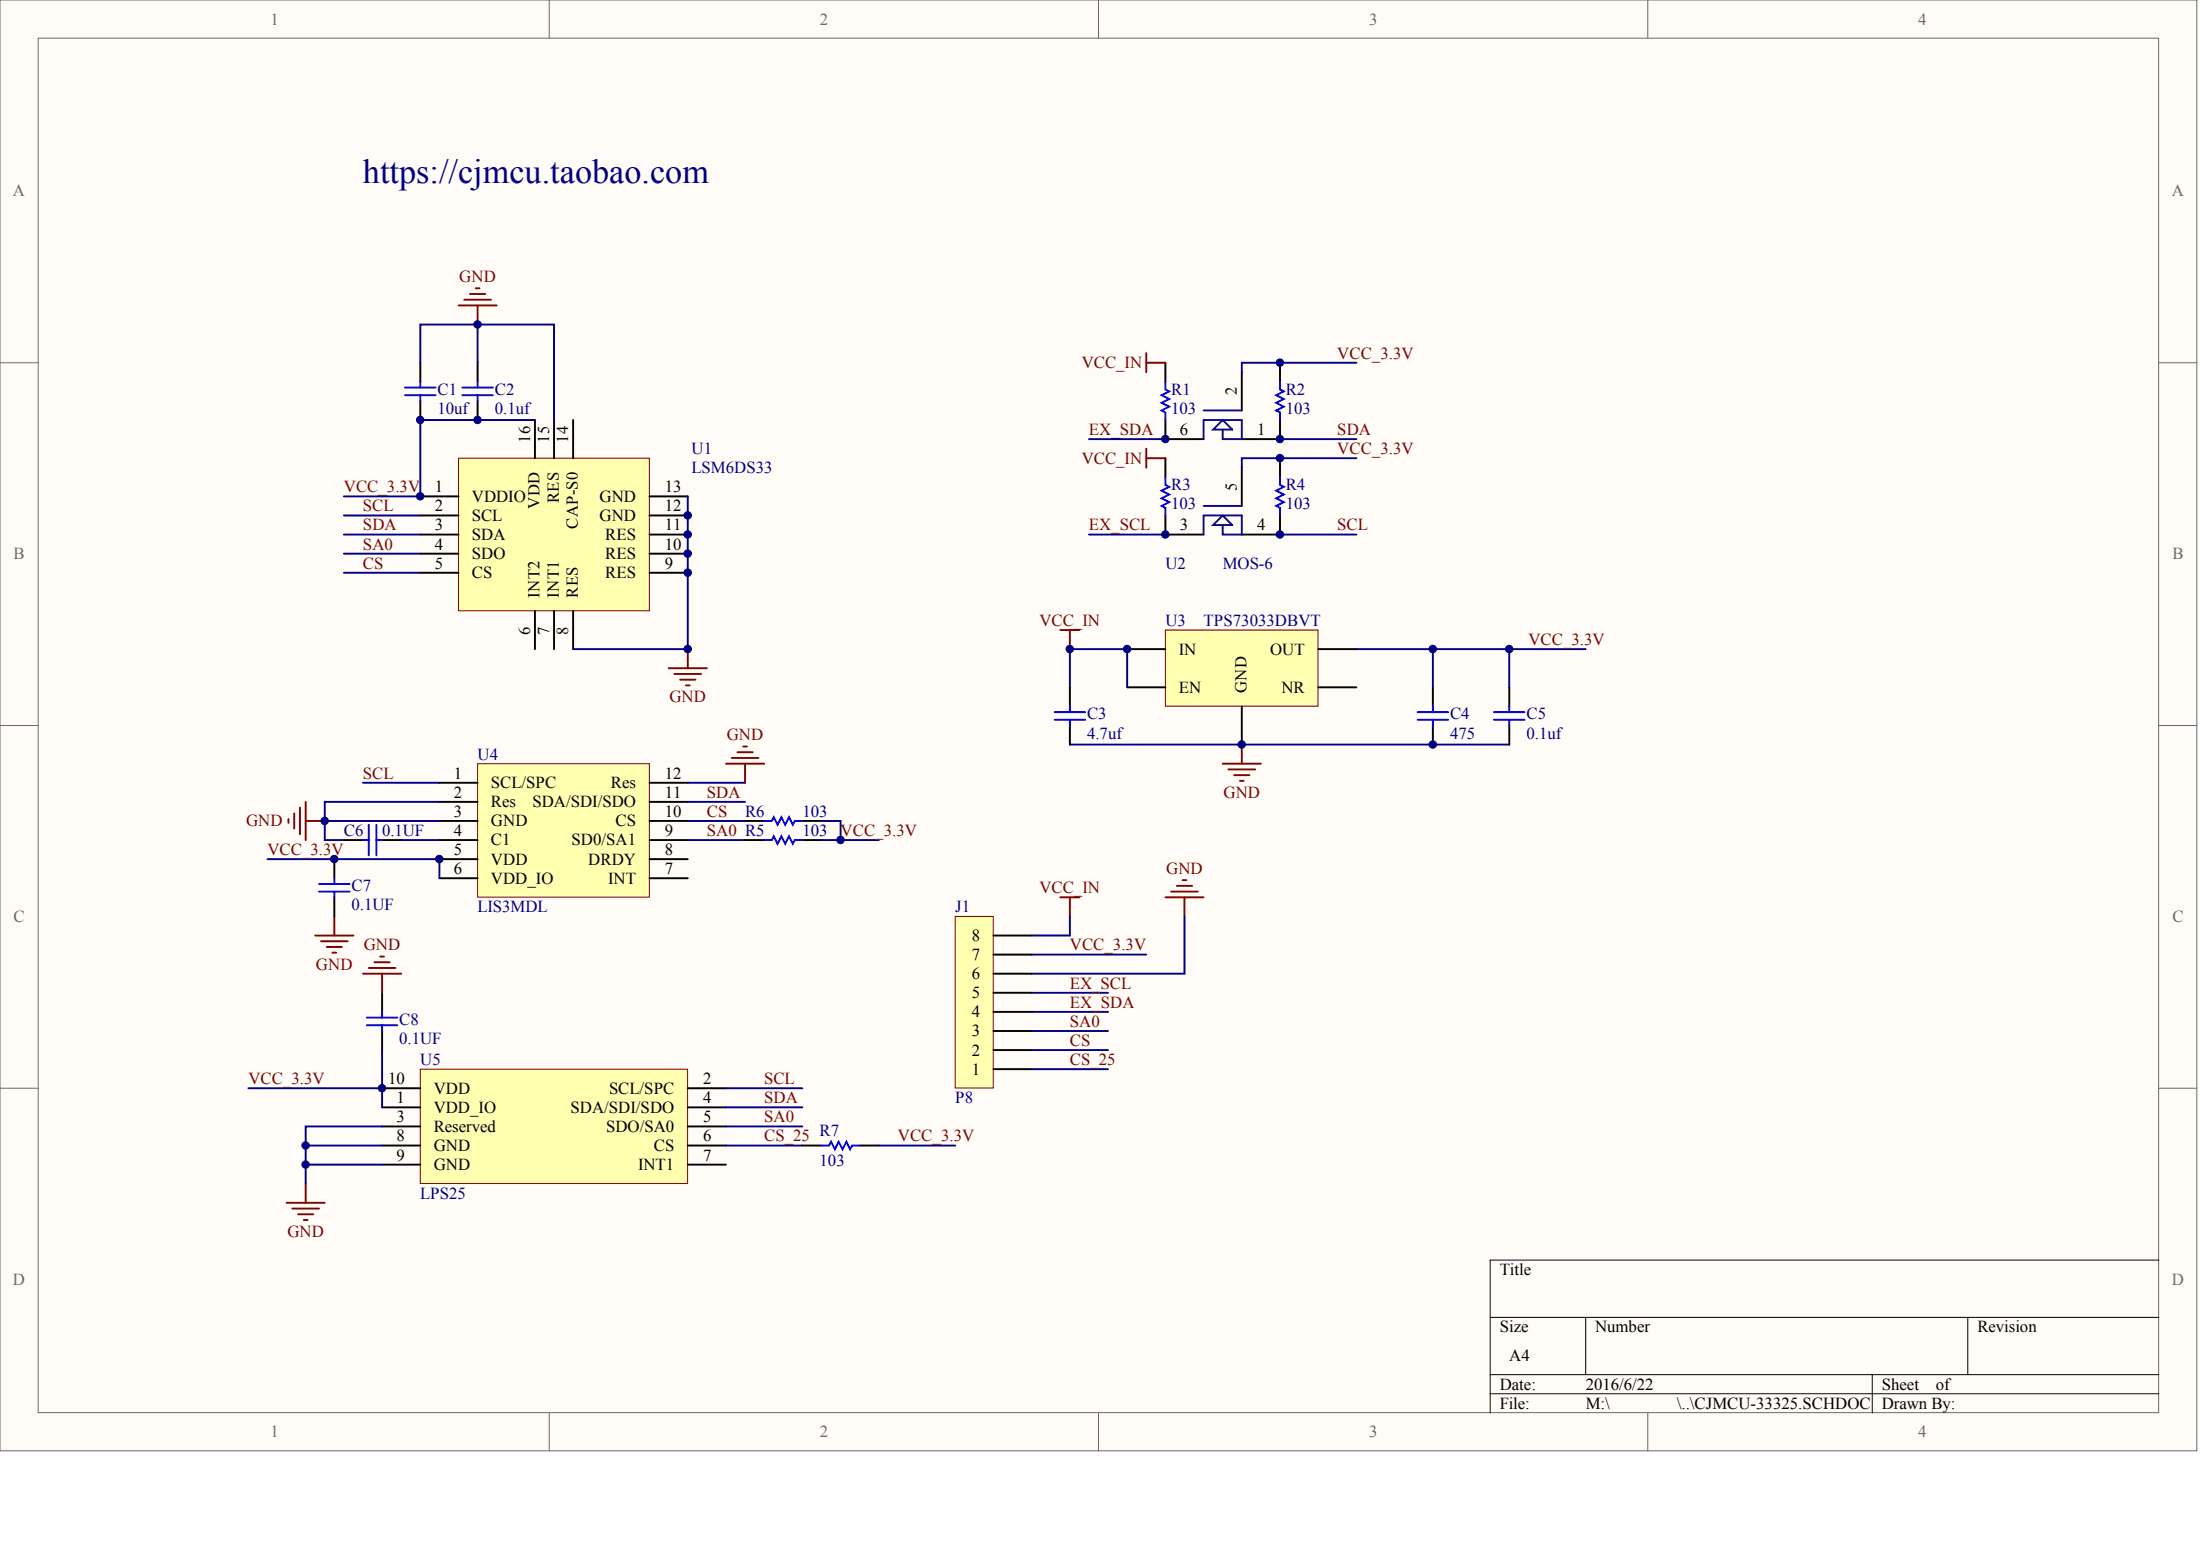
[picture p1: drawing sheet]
<svg xmlns="http://www.w3.org/2000/svg" width="840mm" height="594mm" viewBox="0 0 840 594" stroke-linecap="round" stroke-linejoin="round" font-family="sans-serif">
<g fill="#fffcf8" stroke="#696969" stroke-width=".38">
<path d="M0 0h838.4v553.6h-838.4z"/>
<path d="M14.6 14.6h809.2v524.4h-809.2z"/>
</g>
<path d="M209.6 0v14.6M419.2 0v14.6M628.9 0v14.6M0 138.4h14.6M823.9 138.4h14.6M0 276.8h14.6M823.9 276.8h14.6M0 415.2h14.6M823.9 415.2h14.6M209.6 539.1v14.5M419.2 539.1v14.5M628.9 539.1v14.5" fill="none" stroke="#696969" stroke-width=".38"/>
<path d="M823.9 480.8h-255.2v58.3M568.7 502.6h255.2M605.2 502.6v21.9M751 502.6v21.9M568.7 524.5h255.2M568.7 531.8h255.2M714.5 524.5v14.6" fill="none" stroke="#000" stroke-width=".38"/>
<path d="M175 174.8h72.8v58.2h-72.8z" fill="#ffffb0" stroke="#800000" stroke-width=".38"/>
<g fill="none" stroke="#000" stroke-width=".73">
<path d="M160.4 138.4v7.3M182.3 138.4v7.3M160.4 153v7.3M182.3 153v7.3M204.2 160.3v14.5M211.4 160.3v14.5M218.7 160.3v14.5M160.4 189.4h14.6M160.4 196.7h14.6M247.9 189.4h14.6M247.9 196.7h14.6M160.4 204h14.6"/>
<path d="M160.4 211.3h14.6M160.4 218.5h14.6M247.9 204h14.6M247.9 211.3h14.6M247.9 218.5h14.6M204.2 233.1v14.6M211.4 233.1v14.6M218.7 233.1v14.6M127.6 327.8v7.3M127.6 342.4v7.3"/>
</g>
<path d="M131.2 196.7h29.2M262.5 189.4v58.3h-43.8M131.2 204h29.2M131.2 211.3h29.2M131.2 218.5h29.2" fill="none" stroke="#000080" stroke-width=".73"/>
<g fill="none" stroke="#800000" stroke-width=".73">
<path d="M175 116.6h14.6M177.2 114.4h10.2M179.4 112.2h5.8M181.5 110h1.5M182.3 116.6v7.2M255.2 255h14.6M257.4 257.1h10.2M259.6 259.3h5.8M262.5 247.7v7.3M261.8 261.5h1.4M120.3 357h14.6M122.5 359.1h10.2"/>
<path d="M127.6 349.7v7.3M124.7 361.3h5.8M126.9 363.5h1.4"/>
</g>
<path d="M154.6 150.8h11.6M154.6 147.9h11.6M160.4 145.7v2.2M160.4 150.8v2.2M176.4 150.8h11.7M176.4 147.9h11.7M182.3 145.7v2.2M182.3 150.8v2.2M121.8 337.3h11.6M127.6 335.1v2.2M121.8 340.2h11.6M127.6 340.2v2.2" fill="none" stroke="#00f" stroke-width=".73"/>
<path d="M182.3 291.4h65.5v50.9h-65.5z" fill="#ffffb0" stroke="#800000" stroke-width=".38"/>
<g fill="none" stroke="#000" stroke-width=".73">
<path d="M167.7 298.7h14.6M247.9 298.7h14.6M167.7 306h14.6M167.7 313.2h14.6M247.9 306h14.6M247.9 313.2h14.6M131.2 320.5h7.3M145.8 320.5h7.3M167.7 320.5h14.6M167.7 327.8h14.6M167.7 335.1h14.6M247.9 320.5h14.6"/>
<path d="M247.9 327.8h14.6M247.9 335.1h14.6"/>
</g>
<path d="M138.5 298.7h29.2M262.5 298.7h21.9M167.7 313.2h-43.8v7.3h7.3M167.7 306h-43.8v7.2M262.5 313.2h21.9M262.5 306h21.9M153.1 320.5h14.6M262.5 320.5h21.9" fill="none" stroke="#000080" stroke-width=".73"/>
<path d="M277.1 291.4h14.5M279.3 289.2h10.2M281.4 287h5.9M283.6 284.8h1.5M284.4 291.4v7.3M110.1 312.5v1.5M112.3 310.3v5.9M114.5 308.1v10.2M116.7 306v14.5M116.7 313.2h7.2" fill="none" stroke="#800000" stroke-width=".73"/>
<path d="M140.7 314.7v11.7M143.6 314.7v11.7M138.5 320.5h2.2M143.6 320.5h2.2" fill="none" stroke="#00f" stroke-width=".73"/>
<path d="M160.4 407.9h102v43.7h-102z" fill="#ffffb0" stroke="#800000" stroke-width=".38"/>
<path d="M145.8 415.2h14.6M262.5 415.2h14.6M145.8 422.5h14.6M145.8 429.8h14.6M145.8 437.1h14.6M262.5 422.5h14.6M262.5 429.8h14.6M262.5 437.1h14.6M145.8 444.4h14.6M262.5 444.4h14.6" fill="none" stroke="#000" stroke-width=".73"/>
<path d="M109.4 458.9h14.5M116.7 451.7v7.2M111.6 461.1h10.2M113.7 463.3h5.9M115.9 465.5h1.5" fill="none" stroke="#800000" stroke-width=".73"/>
<path d="M277.1 415.2h29.1M145.8 437.1h-29.1v14.6M145.8 429.8h-29.1v7.3M277.1 429.8h29.1M277.1 437.1h29.1M277.1 422.5h29.1M116.7 444.4h29.1" fill="none" stroke="#000080" stroke-width=".73"/>
<path d="M444.8 240.4h58.2v29.1h-58.2z" fill="#ffffb0" stroke="#800000" stroke-width=".38"/>
<g fill="none" stroke="#000" stroke-width=".73">
<path d="M444.8 138.4v7.3M488.5 138.4v7.3M473.9 142v14.6M444.8 160.3v7.2h14.5M444.8 174.8v7.3M473.9 178.5v14.5M488.5 160.3v7.2h-14.6M488.5 174.8v7.3M444.8 196.7v7.3h14.5M488.5 196.7v7.3h-14.6M430.2 247.7h14.6M503.1 247.7h14.6"/>
<path d="M408.3 262.2v7.3M408.3 276.8v7.3M430.2 262.2h14.6M473.9 269.5v14.6M503.1 262.2h14.6M546.8 262.2v7.3M546.8 276.8v7.3M576 262.2v7.3M576 276.8v7.3M284.4 313.2h7.2M306.2 313.2h7.3M284.4 320.5h7.2"/>
<path d="M306.2 320.5h7.3M145.8 378.8v7.3M145.8 393.4v7.3M306.2 437.1h7.3M328.1 437.1h7.3"/>
</g>
<g fill="none" stroke="#800000" stroke-width=".73">
<path d="M437.5 134.8v7.2M437.5 138.4h7.3M437.5 171.2v7.3M437.5 174.8h7.3M404.7 240.4h7.3M408.3 240.4v7.3M466.6 291.4h14.6M468.8 293.6h10.2M471 295.8h5.8M473.2 297.9h1.5M473.9 284.1v7.3M449.1 338h5.9"/>
<path d="M451.3 335.8h1.5M404.7 342.4h7.3M408.3 342.4v7.3M444.8 342.4h14.5M446.9 340.2h10.3M452.1 342.4v7.3M138.5 371.5h14.6M140.7 369.3h10.2M142.9 367.1h5.8M145.1 365h1.5M145.8 371.5v7.3"/>
</g>
<g fill="none" stroke="#000080" stroke-width=".73">
<path d="M160.4 138.4v-14.6h21.9v14.6M182.3 123.8h29.1v36.5M517.7 138.4h-43.8v3.6M204.2 160.3h-43.8v29.1h-29.2M415.6 167.5h29.2M488.5 167.5h29.2M517.7 174.8h-43.8v3.7M415.6 204h29.2M488.5 204h29.2M517.7 247.7h87.5M546.8 247.7v14.5M576 247.7v14.5"/>
<path d="M408.3 262.2v-14.5h21.9v14.5M408.3 284.1h167.7M313.5 313.2h7.3v7.3M102.1 327.8h65.6v7.3M313.5 320.5h21.9M408.3 349.7v7.3h-14.6M452.1 349.7v21.8h-58.4M393.7 364.2h43.8M393.7 378.8h29.2M393.7 386.1h29.2M393.7 393.4h29.2M94.8 415.2h51v7.3"/>
<path d="M145.8 400.7v14.5M335.4 437.1h29.2"/>
</g>
<g fill="none" stroke="#00f" stroke-width=".73">
<path d="M444.8 145.7v2.9l1.4 .7-2.9 1.5 2.9 1.4-2.9 1.5 2.9 1.5-2.9 1.4 1.5 .7v3M488.5 145.7v2.9l1.5 .7-3 1.5 3 1.4-3 1.5 3 1.5-3 1.4 1.5 .7v3M444.8 182.1v2.9l1.4 .8-2.9 1.4 2.9 1.5-2.9 1.4 2.9 1.5-2.9 1.4 1.5 .8v2.9M488.5 182.1v2.9l1.5 .8-3 1.4 3 1.5-3 1.4 3 1.5-3 1.4 1.5 .8v2.9M402.5 274.6h11.6M402.5 271.7h11.6M408.3 269.5v2.2M408.3 274.6v2.2M541 274.6h11.7M541 271.7h11.7M546.8 269.5v2.2M546.8 274.6v2.2"/>
<path d="M570.2 274.6h11.6M570.2 271.7h11.6M576 269.5v2.2M576 274.6v2.2M291.6 313.2h3l.7-1.4 1.5 2.9 1.4-2.9 1.5 2.9 1.4-2.9 1.5 2.9 .7-1.5h2.9M291.6 320.5h3l.7-1.4 1.5 2.9 1.4-2.9 1.5 2.9 1.4-2.9 1.5 2.9 .7-1.5h2.9M140 388.3h11.7M140 391.2h11.7M145.8 386.1v2.2M145.8 391.2v2.2M313.5 437.1h2.9l.8-1.5 1.4 2.9 1.5-2.9 1.4 2.9 1.5-2.9 1.5 2.9 .7-1.4h2.9"/>
</g>
<path d="M459.3 156.6h14.6M463 163.9l3.6-3.6 3.7 3.6zM466.6 163.9v3.6h7.3v-7.2h-14.6v7.2M459.3 193h14.6M463 200.3l3.6-3.6 3.7 3.6zM466.6 200.3v3.7h7.3v-7.3h-14.6v7.3" fill="none" stroke="#11037f" stroke-width=".73"/>
<path d="M364.6 349.7h14.5v65.5h-14.5z" fill="#ffffb0" stroke="#800000" stroke-width=".38"/>
<path d="M379.1 357h14.6M379.1 378.8h14.6M379.1 371.5h14.6M379.1 364.2h14.6M379.1 393.4h14.6M379.1 386.1h14.6M379.1 407.9h14.6M379.1 400.7h14.6" fill="none" stroke="#000" stroke-width=".73"/>
<path d="M393.7 400.7h29.2M393.7 407.9h29.2" fill="none" stroke="#000080" stroke-width=".73"/>
<g fill="#000080" stroke="#000080" stroke-width=".38">
<circle cx="116.6" cy="444.3" r="1.42"/>
<circle cx="116.6" cy="437" r="1.42"/>
<circle cx="123.9" cy="313.2" r="1.42"/>
<circle cx="127.6" cy="327.8" r="1.42"/>
<circle cx="145.8" cy="415.2" r="1.42"/>
<circle cx="160.4" cy="189.4" r="1.42"/>
<circle cx="160.4" cy="160.2" r="1.42"/>
<circle cx="167.7" cy="327.8" r="1.42"/>
<circle cx="182.2" cy="160.2" r="1.42"/>
<circle cx="182.2" cy="123.8" r="1.42"/>
<circle cx="262.4" cy="247.6" r="1.42"/>
<circle cx="262.4" cy="218.5" r="1.42"/>
<circle cx="262.4" cy="211.2" r="1.42"/>
<circle cx="262.4" cy="203.9" r="1.42"/>
<circle cx="262.4" cy="196.6" r="1.42"/>
<circle cx="320.8" cy="320.5" r="1.42"/>
<circle cx="408.3" cy="247.6" r="1.42"/>
<circle cx="430.1" cy="247.6" r="1.42"/>
<circle cx="444.7" cy="203.9" r="1.42"/>
<circle cx="444.7" cy="167.5" r="1.42"/>
<circle cx="473.9" cy="284.1" r="1.42"/>
<circle cx="488.5" cy="203.9" r="1.42"/>
<circle cx="488.5" cy="174.8" r="1.42"/>
<circle cx="488.5" cy="167.5" r="1.42"/>
<circle cx="488.5" cy="138.4" r="1.42"/>
<circle cx="546.8" cy="284.1" r="1.42"/>
<circle cx="546.8" cy="247.6" r="1.42"/>
<circle cx="576" cy="247.6" r="1.42"/>
</g>
<text font-size="13" fill="#000080" x="138.5" y="69.9">https://cjmcu.taobao.com</text>
<g font-size="6.4" fill="#696969">
<text x="103.2" y="9.3">1</text>
<text x="312.9" y="9.3">2</text>
<text x="522.5" y="9.3">3</text>
<text x="732.1" y="9.3">4</text>
<text x="5" y="74.9">A</text>
<text x="828.9" y="74.9">A</text>
<text x="5.2" y="213.3">B</text>
<text x="829.1" y="213.3">B</text>
<text x="5.2" y="351.7">C</text>
<text x="829.1" y="351.7">C</text>
<text x="5" y="490.1">D</text>
<text x="828.9" y="490.1">D</text>
<text x="103.2" y="548.4">1</text>
<text x="312.9" y="548.4">2</text>
<text x="522.5" y="548.4">3</text>
<text x="732.1" y="548.4">4</text>
</g>
<g font-size="6.4" fill="#800000">
<text x="175.3" y="107.7">GND</text>
<text x="510.4" y="136.8">VCC_3.3V</text>
<text x="412.8" y="140.5">VCC_IN</text>
<text x="415.6" y="166">EX_SDA</text>
<text x="510.4" y="166">SDA</text>
<text x="510.4" y="173.3">VCC_3.3V</text>
<text x="412.8" y="176.9">VCC_IN</text>
<text x="131.2" y="187.8">VCC_3.3V</text>
<text x="138.5" y="195.1">SCL</text>
<text x="138.5" y="202.4">SDA</text>
<text x="415.6" y="202.4">EX_SCL</text>
<text x="510.4" y="202.4">SCL</text>
<text x="138.5" y="209.7">SA0</text>
<text x="138.5" y="217">CS</text>
<text x="396.7" y="238.8">VCC_IN</text>
<text x="583.3" y="246.1">VCC_3.3V</text>
<text x="255.5" y="268">GND</text>
<text x="277.4" y="282.5">GND</text>
<text x="138.5" y="297.1">SCL</text>
<text x="269.8" y="304.4">SDA</text>
<text x="466.9" y="304.4">GND</text>
<text x="269.8" y="311.7">CS</text>
<text x="93.9" y="315.3">GND</text>
<text x="269.8" y="319">SA0 R5</text>
<text x="320.8" y="319">VCC_3.3V</text>
<text x="102.1" y="326.2">VCC_3.3V</text>
<text x="445.1" y="333.5">GND</text>
<text x="396.7" y="340.8">VCC_IN</text>
<text x="138.8" y="362.7">GND</text>
<text x="408.3" y="362.7">VCC_3.3V</text>
<text x="120.6" y="369.9">GND</text>
<text x="408.3" y="377.2">EX_SCL</text>
<text x="408.3" y="384.5">EX_SDA</text>
<text x="408.3" y="391.8">SA0</text>
<text x="408.3" y="399.1">CS</text>
<text x="408.3" y="406.4">CS_25</text>
<text x="94.8" y="413.7">VCC_3.3V</text>
<text x="291.6" y="413.7">SCL</text>
<text x="291.6" y="420.9">SDA</text>
<text x="291.6" y="428.2">SA0</text>
<text x="291.6" y="435.5">CS_25</text>
<text x="342.7" y="435.5">VCC_3.3V</text>
<text x="109.7" y="471.9">GND</text>
</g>
<g font-size="6.4" fill="#000080">
<text x="167" y="150.7">C1</text>
<text x="188.8" y="150.7">C2</text>
<text x="446.9" y="150.7">R1</text>
<text x="490.7" y="150.7">R2</text>
<text x="167" y="158">10uf</text>
<text x="188.8" y="158">0.1uf</text>
<text x="446.9" y="158">103</text>
<text x="490.7" y="158">103</text>
<text x="263.9" y="173.3">U1</text>
<text x="263.9" y="180.5">LSM6DS33</text>
<text x="446.9" y="187.1">R3</text>
<text x="490.7" y="187.1">R4</text>
<text x="446.9" y="194.4">103</text>
<text x="490.7" y="194.4">103</text>
<text x="444.8" y="217">U2</text>
<text x="466.6" y="217">MOS-6</text>
<text x="444.8" y="238.8">U3</text>
<text x="459.3" y="238.8">TPS73033DBVT</text>
<text x="414.9" y="274.5">C3</text>
<text x="553.4" y="274.5">C4</text>
<text x="582.6" y="274.5">C5</text>
<text x="414.9" y="281.8">4.7uf</text>
<text x="553.4" y="281.8">475</text>
<text x="582.6" y="281.8">0.1uf</text>
<text x="182.3" y="289.8">U4</text>
<text x="284.4" y="311.7">R6</text>
<text x="306.2" y="311.7">103</text>
<text x="131.2" y="319">C6</text>
<text x="145.8" y="319">0.1UF</text>
<text x="306.2" y="319">103</text>
<text x="134.2" y="340.1">C7</text>
<text x="134.2" y="347.4">0.1UF</text>
<text x="182.3" y="348.1">LIS3MDL</text>
<text x="364.6" y="348.1">J1</text>
<text x="152.4" y="391.1">C8</text>
<text x="152.4" y="398.4">0.1UF</text>
<text x="160.4" y="406.4">U5</text>
<text x="364.6" y="420.9">P8</text>
<text x="312.8" y="433.3">R7</text>
<text x="312.8" y="445">103</text>
<text x="160.4" y="457.4">LPS25</text>
</g>
<g font-size="6.4">
<text x="450.3" y="166">6</text>
<text x="479.8" y="166">1</text>
<text x="165.9" y="187.8">1</text>
<text x="180.1" y="191.5">VDDIO</text>
<text x="228.8" y="191.5">GND</text>
<text x="253.7" y="187.8">13</text>
<text x="165.9" y="195.1">2</text>
<text x="253.7" y="195.1">12</text>
<text x="165.9" y="202.4">3</text>
<text x="180.1" y="198.8">SCL</text>
<text x="228.8" y="198.8">GND</text>
<text x="253.7" y="202.4">11</text>
<text x="450.3" y="202.4">3</text>
<text x="479.8" y="202.4">4</text>
<text x="165.9" y="209.7">4</text>
<text x="180.1" y="206">SDA</text>
<text x="231" y="206">RES</text>
<text x="253.7" y="209.7">10</text>
<text x="180.1" y="213.3">SDO</text>
<text x="231" y="213.3">RES</text>
<text x="165.9" y="217">5</text>
<text x="180.1" y="220.6">CS</text>
<text x="231" y="220.6">RES</text>
<text x="253.7" y="217">9</text>
<text x="449.9" y="249.7">IN</text>
<text x="484.7" y="249.7">OUT</text>
<text x="449.9" y="264.3">EN</text>
<text x="489" y="264.3">NR</text>
<text x="173.2" y="297.1">1</text>
<text x="253.7" y="297.1">12</text>
<text x="173.2" y="304.4">2</text>
<text x="187.4" y="300.7">SCL/SPC</text>
<text x="233.2" y="300.7">Res</text>
<text x="253.7" y="304.4">11</text>
<text x="173.2" y="311.7">3</text>
<text x="187.4" y="308">Res</text>
<text x="203.2" y="308">SDA/SDI/SDO</text>
<text x="253.7" y="311.7">10</text>
<text x="187.4" y="315.3">GND</text>
<text x="234.9" y="315.3">CS</text>
<text x="173.2" y="319">4</text>
<text x="187.4" y="322.6">C1</text>
<text x="218.2" y="322.6">SD0/SA1</text>
<text x="253.7" y="319">9</text>
<text x="173.2" y="326.2">5</text>
<text x="187.4" y="329.9">VDD</text>
<text x="224.5" y="329.9">DRDY</text>
<text x="253.7" y="326.2">8</text>
<text x="173.2" y="333.5">6</text>
<text x="253.7" y="333.5">7</text>
<text x="187.4" y="337.2">VDD_IO</text>
<text x="232.2" y="337.2">INT</text>
<text x="370.8" y="359">8</text>
<text x="370.8" y="366.3">7</text>
<text x="370.8" y="373.6">6</text>
<text x="370.8" y="380.9">5</text>
<text x="370.8" y="388.2">4</text>
<text x="370.8" y="395.4">3</text>
<text x="370.8" y="402.7">2</text>
<text x="148.2" y="413.7">10</text>
<text x="268.3" y="413.7">2</text>
<text x="370.8" y="410">1</text>
<text x="165.5" y="417.3">VDD</text>
<text x="232.4" y="417.3">SCL/SPC</text>
<text x="151.4" y="420.9">1</text>
<text x="165.5" y="424.6">VDD_IO</text>
<text x="217.8" y="424.6">SDA/SDI/SDO</text>
<text x="268.3" y="420.9">4</text>
<text x="151.4" y="428.2">3</text>
<text x="165.5" y="431.9">Reserved</text>
<text x="231.3" y="431.9">SDO/SA0</text>
<text x="268.3" y="428.2">5</text>
<text x="151.4" y="435.5">8</text>
<text x="268.3" y="435.5">6</text>
<text x="151.4" y="442.8">9</text>
<text x="165.5" y="439.2">GND</text>
<text x="249.5" y="439.2">CS</text>
<text x="268.3" y="442.8">7</text>
<text x="165.5" y="446.4">GND</text>
<text x="243.5" y="446.4">INT1</text>
<text x="572.4" y="486.5">Title</text>
<text x="572.4" y="508.4">Size</text>
<text x="608.8" y="508.4">Number</text>
<text x="754.6" y="508.4">Revision</text>
<text x="576" y="519.3">A4</text>
<text x="572.4" y="530.2">Date:</text>
<text x="605.2" y="530.2">2016/6/22</text>
<text x="718.2" y="530.2">Sheet</text>
<text x="738.8" y="530.2">of</text>
<text x="572.4" y="537.5">File:</text>
<text x="605.2" y="537.5">M:\</text>
<text x="640" y="537.5">\..\CJMCU-33325.SCHDOC</text>
<text x="718.2" y="537.5">Drawn By:</text>
</g>
<g font-size="6.3">
<text x="472.1" y="150.8" transform="rotate(-90 472.1 150.8)">2</text>
<text x="202.3" y="169" transform="rotate(-90 202.3 169)">16</text>
<text x="209.6" y="169" transform="rotate(-90 209.6 169)">15</text>
<text x="216.9" y="169" transform="rotate(-90 216.9 169)">14</text>
<text x="213.2" y="191.9" transform="rotate(-90 213.2 191.9)">RES</text>
<text x="472.1" y="187.2" transform="rotate(-90 472.1 187.2)">5</text>
<text x="205.9" y="194.1" transform="rotate(-90 205.9 194.1)">VDD</text>
<text x="220.5" y="201.8" transform="rotate(-90 220.5 201.8)">CAP-S0</text>
<text x="205.9" y="228" transform="rotate(-90 205.9 228)">INT2</text>
<text x="213.2" y="228" transform="rotate(-90 213.2 228)">INT1</text>
<text x="220.5" y="228" transform="rotate(-90 220.5 228)">RES</text>
<text x="202.3" y="242.2" transform="rotate(-90 202.3 242.2)">6</text>
<text x="209.6" y="242.2" transform="rotate(-90 209.6 242.2)">7</text>
<text x="216.9" y="242.2" transform="rotate(-90 216.9 242.2)">8</text>
<text x="475.7" y="264.4" transform="rotate(-90 475.7 264.4)">GND</text>
</g>
</svg>
